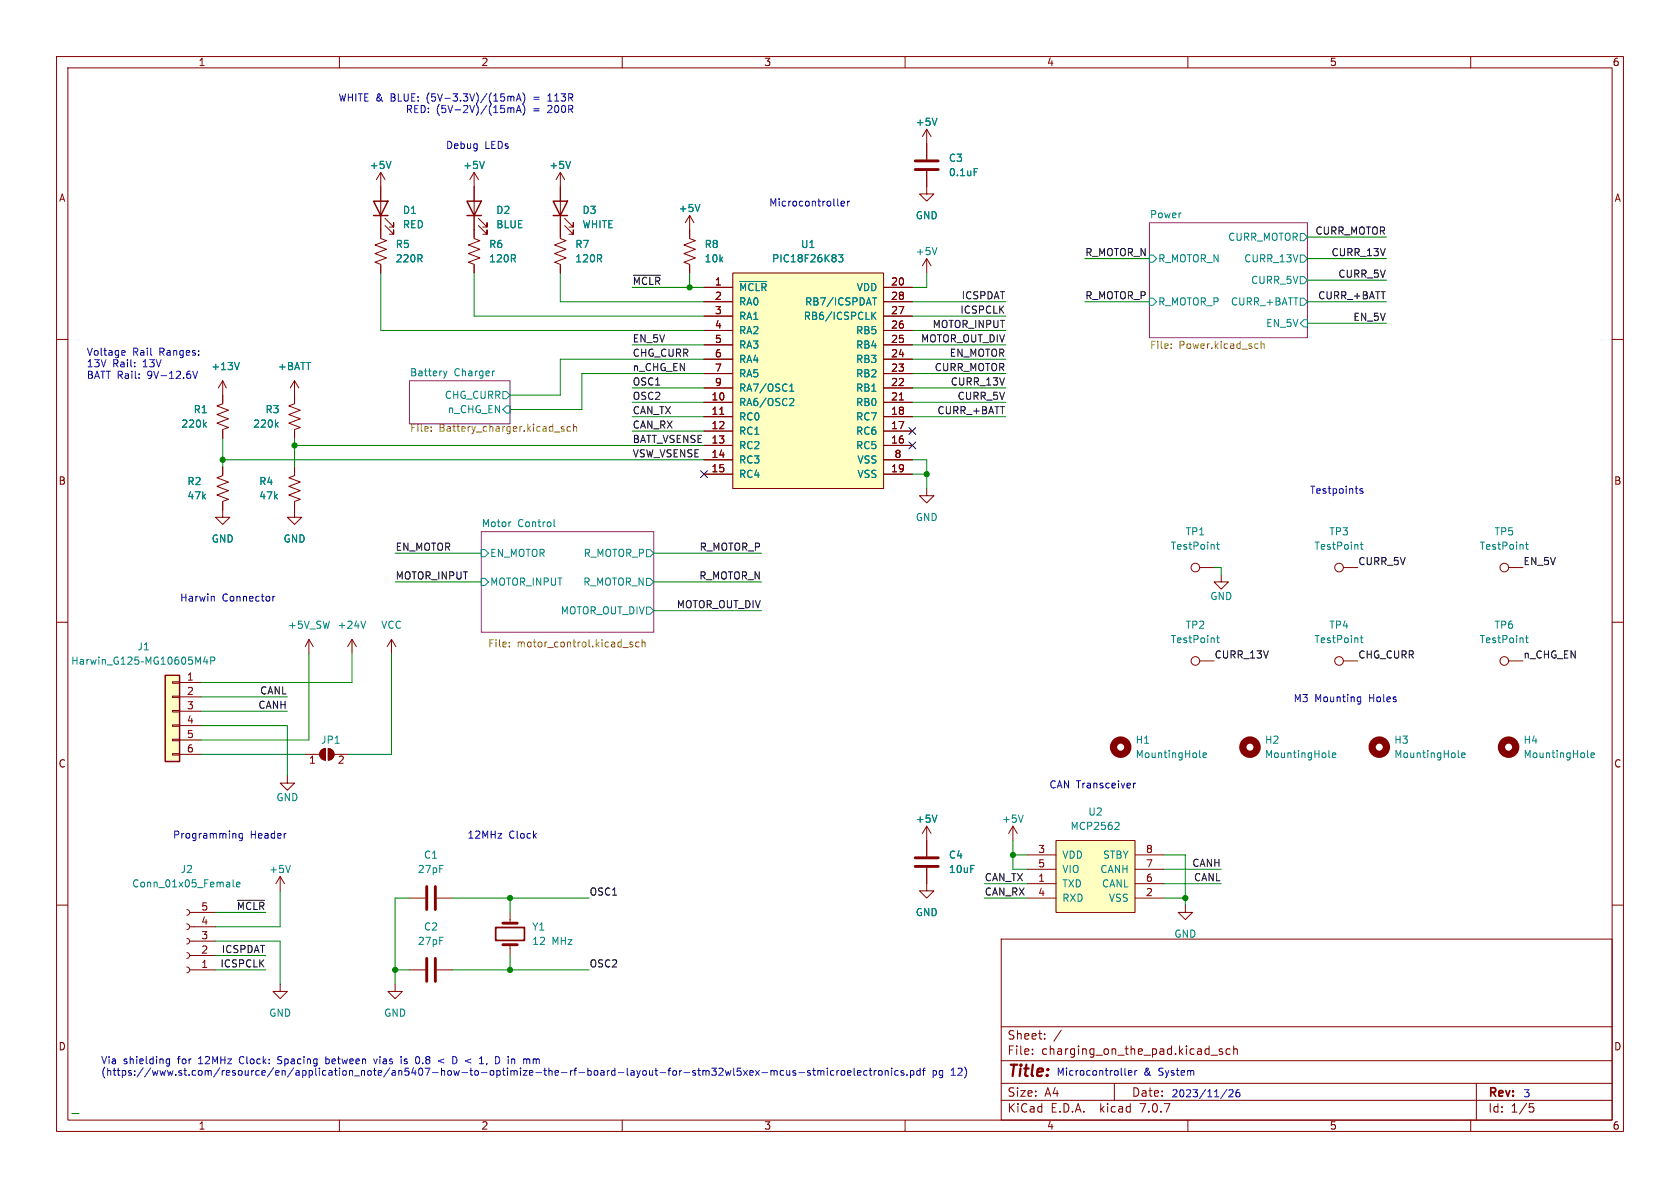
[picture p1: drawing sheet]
<svg xmlns="http://www.w3.org/2000/svg" width="297mm" height="210mm" viewBox="0 0 297 210" stroke-linecap="round" stroke-linejoin="round" font-family="sans-serif">
<g fill="none" stroke="#840000" stroke-width=".18">
<path d="M10 10h277v190h-277zM12 12h273v186h-273zM60 10v2M110 10v2M160 10v2M210 10v2M260 10v2M67.3 30.5v11.7l1 .3-2 .8 2 .8-2 .7 2 .8-2 .8 1 .3v1.6M67.3 30.5l-.8 1.3M67.3 30.5l.8 1.3M68.1 39.9l1.5 1.5v-.8v.8h-.8M68.1 38.6l1.5 1.5v-.7v.7h-.8"/>
<path d="M83.8 30.5v11.7l1 .3-2 .8 2 .8-2 .7 2 .8-2 .8 1 .3v1.6M83.8 30.5l-.7 1.3M83.8 30.5l.8 1.3M84.6 39.9l1.5 1.5v-.8v.8h-.8M84.6 38.6l1.5 1.5v-.7v.7h-.8M99.1 30.5v11.7l1 .3-2.1 .8 2.1 .8-2.1 .7 2.1 .8-2.1 .8 1.1 .3v1.6M99.1 30.5l-.8 1.3M99.1 30.5l.7 1.3M99.8 39.9l1.5 1.5v-.8v.8h-.7M99.8 38.6l1.5 1.5v-.7v.7h-.7M121.9 38.1v4.1l1 .3-2 .8 2 .8-2 .7 2 .8-2 .8 1 .3v1.6M121.9 38.1l-.7 1.3"/>
<path d="M121.9 38.1l.8 1.3M163.8 30.2v4.1h1.3l-1.3 1.3-1.2-1.3h1.2M163.8 22.9v5.3M163.8 22.9l-.7 1.2M163.8 22.9l.8 1.2M10 60h2M124.5 50.8h5M124.5 53.3h5M124.5 58.4h5M124.5 55.9h5M129.5 48.3h26.7v38.1h-26.7zM156.2 50.8h5.1"/>
<path d="M156.2 53.3h5.1M156.2 58.4h5.1M156.2 55.9h5.1M163.8 45.7l-.7 1.3M163.8 45.7v2.6M163.8 45.7l.8 1.3M285 60h2M39.4 67.3v4.1l-1 .4 2 .7-2 .8 2 .7-2 .8 2 .8-1 .3v1.6M39.4 67.3l.6 1.3M39.4 67.3l-.8 1.3M52.1 67.3v4.1l-1 .4 2 .7-2 .8 2 .7-2 .8 2 .8-1 .3v1.6M52.1 67.3l.7 1.3"/>
<path d="M52.1 67.3l-.8 1.3M124.5 71.1h5M124.5 73.7h5M124.5 76.2h5M124.5 78.7h5M124.5 68.6h5M124.5 66h5M124.5 63.5h5M124.5 61h5M127.2 73.2h.8M156.2 71.1h5.1M156.2 73.7h5.1"/>
<path d="M156.2 76.2h5.1M156.2 78.7h5.1M156.2 68.6h5.1M156.2 66h5.1M156.2 63.5h5.1M156.2 61h5.1M159 70.7h.7M39.4 82.6v1.5l-1 .4 2 .7-2 .8 2 .7-2 .8 2 .8-1 .3v2.8h-1.3l1.3 1.3 1.2-1.3h-1.2M52.1 82.6v1.5l-1 .4 2 .7-2 .8 2 .7-2 .8 2 .8-1 .3v2.8h-1.3l1.3 1.3 1.2-1.3h-1.2M124.5 81.3h5M124.5 83.8h5M156.2 81.3h5.1"/>
<path d="M156.2 83.8h5.1M163.8 86.4v1.2h1.3l-1.3 1.3-1.2-1.3h1.2M10 110h2M54.6 113l-.6 1.3M54.6 113v2.6M54.6 113l.8 1.3M62.2 113l-.7 1.3M62.2 113v2.6M62.2 113l.8 1.3M69.2 113l-.7 1.3M69.2 113v2.6M69.2 113l.8 1.3"/>
<path d="M212.1 100.3h2.5M212.1 116.8h2.5M215.9 101.6v1.3h1.3l-1.3 1.2-1.3-1.2h1.3M237.5 100.3h2.5M237.5 116.8h2.5M266.7 100.3h2.5M266.7 116.8h2.5M285 110h2M30.5 133.2h1.2v.3h-1.2zM30.5 130.7h1.2v.2h-1.2zM30.5 128.1h1.2v.3h-1.2zM30.5 125.6h1.2v.3h-1.2z"/>
<path d="M30.5 123.1h1.2v.2h-1.2zM30.5 120.5h1.2v.3h-1.2zM31.7 133.4h3.9M31.7 120.7h3.9M31.7 123.2h3.9M31.7 125.7h3.9M31.7 128.3h3.9M31.7 130.8h3.9M50.8 137.2v1.2h1.3l-1.3 1.3-1.3-1.3h1.3M54 133.4h2.5M56.8 132.6l.7-.3v2.1a1.02 1.02 0 0 1-.9-.7 1.02 1.02 0 0 1 .2-1.1zM58 132.3a1.02 1.02 0 0 1 1.1 1.1 1.02 1.02 0 0 1-1.1 1z"/>
<path d="M59.1 133.4h2.5M10 160h2M49.5 154.9l-.7 1.3M49.5 154.9v2.6M49.5 154.9l.8 1.3M72.4 158.8h2.8M77.2 158.8h2.8M163.8 153.4v4.1h1.3l-1.3 1.3-1.2-1.3h1.2M163.8 146.1v5.3M163.8 146.1l-.7 1.2M163.8 146.1l.8 1.2M179.1 146.1l-.8 1.2"/>
<path d="M179.1 146.1v2.5M179.1 146.1l.7 1.2M181.6 158.8h5.1M181.6 156.2h5.1M181.6 151.1h5.1M181.6 153.7h5.1M186.7 148.6h14v12.7h-14zM200.7 158.8h5M200.7 156.2h5M200.7 151.1h5M200.7 153.7h5M285 160h2"/>
<path d="M33 160.8l.4 .1 .1 .4-.1 .4-.4 .1M33 163.3l.4 .2 .1 .3-.1 .4-.4 .1M33 165.9l.4 .1 .1 .4-.1 .3-.4 .2M33 168.4l.4 .2 .1 .3-.1 .4-.4 .1M33 170.9l.4 .2 .1 .4-.1 .3-.4 .2M33.5 171.5h4.6M33.5 161.3h4.6M33.5 163.8h4.6M33.5 166.4h4.6M33.5 168.9h4.6M49.5 174v1.3h1.3l-1.3 1.2-1.2-1.2h1.2M69.8 174v1.3h1.3l-1.3 1.2-1.2-1.2h1.2"/>
<path d="M72.4 171.5h2.8M77.2 171.5h2.8M90.2 161.3v1.9M90.2 167v1.9M177 166h108v32h-108zM209.5 160v1.3h1.3l-1.3 1.3-1.2-1.3h1.2M60 198v2M110 198v2M160 198v2M177 194.5h108M177 191.5h108M177 187.5h108"/>
<path d="M177 181.5h108M182.5 186.3v.1M182.5 185.5v.1M184.7 183.6v.1M184.7 182.8v.1M187.6 182.1l-1.3 2M197 191.5v3M210 198v2M214.1 186.5h1.1M216.1 185.5l-.4-.1-.2 .2 .1 .2 .5 .2v.3h-.6M217.5 185.5l-.5-.1-.3 .3v.4l.2 .2h.6M218.1 185.5l.2-.1 .4 .1v.9"/>
<path d="M218.1 184.9v1.5M260 198v2M261 191.5v6.5M270.4 195.1h.7M270.5 195.7h.4l.3 .3-.2 .5-.5 .1"/>
<circle cx="211.3" cy="100.3" r=".76"/>
<circle cx="211.3" cy="116.8" r=".76"/>
<circle cx="236.7" cy="116.8" r=".76"/>
<circle cx="236.7" cy="100.3" r=".76"/>
<circle cx="265.9" cy="100.3" r=".76"/>
<circle cx="265.9" cy="116.8" r=".76"/>
</g>
<g fill="#fff" stroke="#fff" stroke-width=".18">
<path d="M203.2 39.4h27.9v20.3h-27.9z"/>
<path d="M85.1 94h30.5v17.8h-30.5z"/>
<path d="M72.4 67.3h17.8v7.6h-17.8z"/>
</g>
<path d="M203.2 39.4h27.9v20.3h-27.9zM72.4 67.3h17.8v7.6h-17.8zM85.1 94h30.5v17.8h-30.5z" fill="none" stroke="#840084" stroke-width=".18"/>
<g fill="none" stroke="#008484" stroke-width=".18">
<path d="M69.1 28.5l-.4 1.3M85.6 28.5l-.4 1.3M100.9 28.5l-.4 1.3M123.7 36.1l-.4 1.3M165.6 20.9l-.4 1.3M172.2 29.8h.6M130.8 49.8h4.7M148.2 45h.8l-.4 .5 .4 .1v.6l-.2 .1-.6-.1M154.1 55.2v1.3M154.2 52.6h.8M154.3 55.7l.6 .8M154.6 52.6v1.3"/>
<path d="M154.9 55.2l-.8 .7M165.6 43.8l-.4 1.2M203.2 45.1h.6l.7 .6-.7 .7h-.6zM203.2 52.7h.6l.7 .6-.7 .7h-.6zM229.9 48.9h.6l.6 .6-.6 .7h-.6zM229.9 45.1h.6l.6 .6-.6 .7h-.6zM229.9 52.7h.6l.6 .6-.6 .7h-.6zM229.9 41.3h.6l.6 .6-.6 .6h-.6zM230.5 56.5h.6v1.3h-.6l-.6-.6zM36.1 75l.4 .5M36.5 74.7l-.5 .4M42.3 64.1l-.4 1.2"/>
<path d="M48.8 75l.4 .5M49.2 74.7l-.5 .4M78.4 65.6l.3 .8M78.7 66.4l-.2 .4M79 65.6l-.3 .8M87.4 65.6h-.2M88.9 69.2h.6l.7 .7-.7 .6h-.6zM89.5 71.8h.7v1.2h-.7l-.6-.6zM139.6 69.2h.7M139.6 68.3l.4-.4v1.3M139.8 70.4l.4 .1 .1 .3-.8 .9h.8M85.1 97.2h.6l.7 .6-.7 .6h-.6z"/>
<path d="M90.2 92.3h.1M98 91.8v1.1l.1 .2M114.3 97.2h.6l.7 .6-.7 .6h-.6zM215.1 96.3h.5M215.3 95.8v1.1l.3 .2M240.5 96.3h.5M240.7 95.8v1.1l.3 .2M269.7 96.3h.5M269.9 95.8v1.1l.3 .2M12.9 116.1v1.3M12.9 116.8h.7M13.6 116.1v1.3"/>
<path d="M14.2 116.6h.5l.1 .8M14.8 116.9h-.5l-.1 .2 .1 .3h.5M15.4 116.6v.8M15.7 116.6l-.3 .2M16 116.6l.3 .8 .2-.6 .3 .6 .2-.8M17.5 116.1v.2M17.5 116.6v.8M18.1 116.7l.2-.1h.3v.8M18.1 116.6v.8M18.9 117.5h1M20.9 116.2a.59 .59 0 0 0-.8 .6 .59 .59 0 0 0 .8 .6v-.5h-.2M21.4 117.4h.7"/>
<path d="M21.4 116.5l.4-.4v1.3M22.6 116.3l.5-.2 .2 .4-.7 .9h.7M24.5 116.1h-.6l-.1 .7 .2-.2 .4 .1 .2 .2-.1 .4-.2 .1-.5-.1M24.9 117h.5M25.8 117.4v-1.3l.4 1 .5-1v1.3M27.9 116.2a.59 .59 0 0 0-.7 .6 .59 .59 0 0 0 .7 .6l.1-.5h-.2M28.5 117.4h.7M28.5 116.5l.3-.4v1.3M29.8 116.3l.2-.2a.68 .68 0 0 1 .4 .7 .68 .68 0 0 1-.4 .6l-.2-.1-.1-.4zM31.5 116.1l-.4 .1a.86 .86 0 0 0 0 1.2l.5-.1v-.4l-.2-.3-.4 .1-.1 .2M32.2 116.3l.2-.2a.68 .68 0 0 1 .5 .7 .68 .68 0 0 1-.5 .6l-.2-.1-.1-.4zM34 116.1h-.6l-.1 .7 .2-.2 .4 .1 .1 .2v.4l-.2 .1-.5-.1"/>
<path d="M34.6 117.4v-1.3l.4 1 .4-1v1.3M36.3 116.1l-.3 .9h.8M36.6 116.6v.8M37.3 116.8h.6l.1-.2-.1-.3-.6-.2v1.3M64.6 109.8l-.4 1.3M85.1 102.2h.6l.7 .7-.7 .6h-.6zM114.3 102.2h.6l.7 .7-.7 .6h-.6zM114.3 107.3h.6l.7 .7-.7 .6h-.6zM215.1 112.8h.5M215.3 112.3v1.1l.3 .2M240.5 112.8h.5M240.7 112.3v1.1l.3 .2"/>
<path d="M269.7 112.8h.5M269.9 112.3v1.1l.3 .2M212.1 133.7l.2 .2M212.7 133.5l.6-.1-.1-.3h-.3l-.2 .2v.6h.5M234.9 133.7l.2 .2M235.5 133.5l.6-.1v-.3h-.4l-.2 .2 .1 .6h.5M257.8 133.7l.2 .2M258.4 133.5l.6-.1-.1-.3h-.3l-.2 .2 .1 .6h.4M280.7 133.7l.1 .2M281.3 133.5l.6-.1-.1-.3h-.4l-.1 .2v.6h.5M41.2 155.5v1.1l.2 .2M41.8 156.4l.6-.2v-.2l-.4-.1-.2 .2 .1 .6h.5"/>
<path d="M51.3 153l-.4 1.2M165.6 144.1l-.4 1.3M180.9 144.1l-.4 1.3M197.3 145.4h.4l.1 .3-.7 .9h.7"/>
</g>
<g fill="none" stroke="#848400" stroke-width=".18">
<path d="M76.2 76.1v.2M76.2 75.5v.1M99.7 75.5l-.3-.1-.2 .2 .1 .2 .4 .1v.3h-.5M100.9 75.5l-.4-.1-.3 .2 .2 .6h.5M101.4 75.5l.2-.1 .3 .1v.8M101.4 75v1.3M207 61.5v.1M207 60.8v.1M222.3 60.8h.1M222.4 61.5l-.1 .1M223 60.3v1.3M223 60.9l.1-.1h.3l.1 .8"/>
<path d="M90 114.2v.2M90 113.6v.1M110.1 114.5h1M111.8 113.6l-.3-.1-.2 .2 .1 .2 .4 .1v.3h-.5M113 113.6l-.4-.1-.2 .2 .1 .6h.5M113.5 113.6l.2-.1 .3 .1 .1 .8M113.5 113.1v1.3"/>
</g>
<g fill="none" stroke="#840000" stroke-width="1.3">
<circle cx="198.1" cy="132.1" r="1.27"/>
<circle cx="221" cy="132.1" r="1.27"/>
<circle cx="243.8" cy="132.1" r="1.27"/>
<circle cx="266.7" cy="132.1" r="1.27"/>
</g>
<path d="M161.8 30h4.1M161.8 28.4h4.1M75.4 156.7v4.1M77 156.7v4.1M161.8 153.2h4.1M161.8 151.6h4.1M75.4 169.4v4.1M77 169.4v4.1M88.9 167h2.5M88.9 163.2h2.5" fill="none" stroke="#840000" stroke-width=".51"/>
<path d="M87.6 164h5.1v2.2h-5.1z" fill="none" stroke="#840000" stroke-width=".3"/>
<path d="M66 35.6h2.6l-1.3 2.5zM66 38.1h2.6M82.5 35.6h2.6l-1.3 2.5zM82.5 38.1h2.6M97.8 35.6h2.5l-1.2 2.5zM97.8 38.1h2.5M29.2 119.4h2.5v15.2h-2.5z" fill="none" stroke="#840000" stroke-width=".25"/>
<g fill="#840000" stroke="#840000" stroke-width=".18">
<path d="M56.8 132.6l.7-.3v2.1a1.02 1.02 0 0 1-.9-.7 1.02 1.02 0 0 1 .2-1.1z"/>
<path d="M58 132.3a1.02 1.02 0 0 1 1.1 1.1 1.02 1.02 0 0 1-1.1 1z"/>
</g>
<g fill="#ffffc2" stroke="#ffffc2" stroke-width=".18">
<path d="M129.5 48.3h26.7v38.1h-26.7z"/>
<path d="M186.7 148.6h14v12.7h-14z"/>
<path d="M29.2 119.4h2.5v15.2h-2.5z"/>
</g>
<path d="M112 48.7h4.8M42 159.2h4.8" fill="none" stroke="#000" stroke-width=".18"/>
<g fill="none" stroke="#0000c2" stroke-width=".18">
<path d="M89.9 17l.4 .2M89.9 19.1l.4 .1M90.3 17.2l.2-.2 .3 .1 .1 .8M90.3 17.2v.7M90.3 19.2v.7M90.3 19.2l.2-.1h.3l.1 .8M91.3 17.9l.4-1.3 .4 1.3M91.3 19.9l.4-1.3 .4 1.3M91.4 17.5h.6M91.4 19.5h.6M92.4 16.4a1.46 1.46 0 0 1 0 1.9M92.4 18.5a1.46 1.46 0 0 1 0 1.9"/>
<path d="M96.8 17.9h.8M97.1 16.8l-.3 .2M148.1 36.2l.2 .2M148.7 36l.6-.1-.1-.3h-.3l-.2 .2 .1 .6h.4M149.8 35.6v.8M150.2 35.6l-.4 .2M21.7 62h.4v.3l-.6 .1M22.1 62.7l-.4 .1M34.1 65.6l.4 1.3 .4-1.3M240.9 86.4h-.3l-.2 .2 .1 .1 .4 .2v.3h-.5M37.7 105.4l.2 .2v.7M48.2 105.4v.9"/>
<path d="M48.6 105.4l-.4 .3M200.4 138.4v.9M200.8 138.4l-.4 .3M240.2 123.2l.4 .1M240.6 123.2v1l-.2 .2-.3 .1M240.6 124h-.4M41.5 147.3l.2 .2v.7M42.9 147.3v1.1l-.3 .2-.3-.1M42.9 147.4l-.4-.1-.2 .3 .1 .5h.5M30 187.2l-.1 1.1M30 187.3l-.4-.1-.2 .2 .1 .6h.5M49.1 188h.2"/>
<path d="M49.3 186.8l-.2 .2 .2 .4M57.6 188h.4M57.6 186.8v1.2M58 187.2l-.4 .1M66.1 187.2l.3 .8 .3-.8M70.9 186.8v.1M71.5 188h.3M71.6 187.2l-.1 .2 .1 .2M73.9 186.8a.79 .79 0 0 1 0 1.2M78.5 187.2l-1 .4 1 .3M80.7 187l.1 .3-.1 .6M86.1 188l-.1 .2"/>
<path d="M94.3 187.3l.3-.1 .2 .2M94.8 187.4v.6M95 187.2l-.2 .2M127.3 188.8l.4 .1 .1 .3-.8 .9h.8M128.2 189.2l.3 .9 .2-.6 .3 .6 .2-.9M129.7 188.8v1.1l.2 .2M131 188.8h-.6l-.1 .6 .2-.1 .4 .1 .1 .1v.5l-.2 .1-.5-.1M131.5 189.2l.6 .9M132.1 189.2l-.6 .9M132.5 189.7l.6-.2v-.2l-.4-.1-.2 .2 .1 .6h.5M133.6 189.2l.6 .9M134.2 189.2l-.6 .9"/>
<path d="M134.7 189.6h1M136.3 189.4l.4-.2 .1 .2M136.3 189.2v.9M136.8 189.4l.2-.2 .3 .1 .1 .8M136.8 189.4v.7M138.5 189.3l-.3-.1-.3 .3 .1 .5h.5M139.1 189.2v.8l.3 .1 .2-.1M139.6 189.2v.9M140.6 189.3l-.3-.1-.1 .2v.2l.4 .1v.3h-.4M141.3 189.6h.9M143.2 189.3l-.3-.1-.1 .2v.2l.4 .1v.3h-.4M143.7 189.2h.5"/>
<path d="M143.9 188.8v1.1l.3 .2M144.6 189.4l.3-.2 .2 .2M144.6 189.2v.9M145.1 189.4l.2-.2 .3 .1 .1 .8M145.1 189.4v.7M146.3 188.8v.1M146.3 189.2v.9M147.4 189.3l-.3-.1-.3 .3 .1 .5h.5M148 189.2v.9M148.3 189.2l-.3 .3M148.8 189.3l.3-.1 .3 .3v.3l-.3 .3-.3-.1-.1-.2zM149.8 189.7l.6-.2v-.2l-.4-.1-.2 .2 .1 .6h.5"/>
<path d="M151 188.8v1.1l.2 .2M151.6 189.7l.6-.2-.1-.2-.3-.1-.2 .2 .1 .6h.4M153.3 189.3l-.4-.1-.2 .3 .1 .5h.5M153.6 189.2h.5M153.8 188.8v1.1l.3 .2M154.6 189.2v.9M154.9 189.2l-.3 .3M155.4 189.3l.3-.1 .2 .3v.3l-.2 .3-.3-.1-.1-.2zM156.5 189.4l.2-.2 .3 .1v.8M156.5 189.2v.9M157.6 188.8v.1M157.6 189.2v.9"/>
<path d="M158.8 189.3l-.4-.1-.2 .3 .1 .5h.5M159.8 189.3l-.3-.1-.2 .2v.2l.5 .1v.3h-.5M160.4 190v.1M161 189.3l.3-.1 .3 .3-.2 .5h-.4M161 189.2v1.3M162.7 189.3l-.4-.1-.2 .3 .1 .5h.5M162.7 188.8v1.3M163.1 189.2h.5M163.6 188.8l-.3 .2v1.1M198.9 189.9l.2 .2M199.5 189.7l.6-.2-.1-.2-.3-.1-.2 .2 .1 .6h.4M200.6 189.2v.9"/>
<path d="M201 189.2l-.4 .3M216.9 192.6l-1.1 1.6M217.3 192.7l.5-.1 .2 .4-.8 .9h.8M219.1 192.6l-.4 .1a.86 .86 0 0 0 0 1.2l.4-.1 .1-.4-.2-.3h-.3l-.2 .3"/>
</g>
<g fill="none" stroke="#008400" stroke-width=".18">
<path d="M67.3 48.3v10.1h57.2M83.8 48.3v7.6h40.7M99.1 48.3v5h25.4M111.8 50.8h12.7M121.9 48.3v2.5M161.3 53.3h16.5M161.3 55.9h16.5M161.3 58.4h16.5M163.8 48.3v2.5h-2.5M191.8 53.3h11.4M191.8 45.7h11.4M231.1 57.2h14"/>
<path d="M231.1 53.3h14M231.1 49.5h14M231.1 45.7h14M231.1 41.9h14M39.4 77.5v5.1M52.1 77.5v5.1M52.1 78.7h72.4M111.8 73.7h12.7M111.8 61h12.7M111.8 71.1h12.7M111.8 68.6h12.7M111.8 76.2h12.7"/>
<path d="M124.5 63.5h-25.4v6.4h-8.9M124.5 66h-21.6v6.4h-12.7M161.3 73.7h16.5M161.3 61h16.5M161.3 63.5h16.5M161.3 71.1h16.5M161.3 66h16.5M161.3 68.6h16.5M39.4 81.3h85.1M69.8 97.8h15.3M115.6 97.8h19M161.3 81.3h2.5v5.1"/>
<path d="M161.3 83.8h2.5M54.6 115.6v15.2h-19M62.2 115.6v5.1h-26.6M69.2 115.6v17.8h-7.6M69.8 102.9h15.3M115.6 102.9h19M115.6 108h19M214.6 100.3h1.3v1.3M35.6 133.4h18.4M35.6 128.3h15.2v8.9M35.6 125.7h15.2M35.6 123.2h15.2"/>
<path d="M49.5 157.5v6.3h-11.4M72.4 158.8h-2.6v15.2M80 158.8h24.1M90.2 158.8v2.5M174 156.2h7.6M174 158.8h7.6M179.1 148.6v5.1h2.5M179.1 151.1h2.5M205.7 156.2h10.2M205.7 153.7h10.2M205.7 151.1h3.8v8.9M205.7 158.8h3.8"/>
<path d="M38.1 161.3h8.9M38.1 171.5h8.9M38.1 166.4h11.4v7.6M38.1 168.9h8.9M69.8 171.5h2.6M80 171.5h24.1M90.2 168.9v2.6M12.7 196.9h1.3"/>
</g>
<path d="M160.7 75.6l1.2 1.2M160.7 78.1l1.2 1.2M161.9 75.6l-1.2 1.2M161.9 78.1l-1.2 1.2M123.9 83.2l1.2 1.2M125.1 83.2l-1.2 1.2" fill="none" stroke="#000084" stroke-width=".18"/>
<g fill="#008400" stroke="#008400" stroke-width=".18">
<circle cx="39.4" cy="81.3" r=".46"/>
<circle cx="52.1" cy="78.7" r=".46"/>
<circle cx="90.2" cy="158.8" r=".46"/>
<circle cx="163.8" cy="83.8" r=".46"/>
<circle cx="179.1" cy="151.1" r=".46"/>
<circle cx="209.5" cy="158.8" r=".46"/>
<circle cx="90.2" cy="171.5" r=".46"/>
<circle cx="69.8" cy="171.5" r=".46"/>
<circle cx="121.9" cy="50.8" r=".46"/>
</g>
<text font-size="2.8" fill="#840000" x="178" y="190.9">Title:</text>
<g font-size="2.1" fill="#840000">
<text x="178" y="184">Sheet:</text>
<text x="178" y="186.7">File:</text>
<text x="184.1" y="186.7">charging_on_the_pad.kicad_sch</text>
<text x="178" y="196.9">KiCad</text>
<text x="178" y="194.1">Size:</text>
<text x="184.7" y="194.1">A4</text>
<text x="185.7" y="196.9">E.D.A.</text>
<text x="194.6" y="196.9">kicad</text>
<text x="200" y="194.1">Date:</text>
<text x="201.8" y="196.9">7.0.7</text>
<text x="263" y="194.3">Rev:</text>
<text x="263" y="196.9">Id:</text>
<text x="267.1" y="196.9">1/5</text>
</g>
<g font-size="1.8" fill="#840000">
<text x="35" y="11.9">1</text>
<text x="85" y="11.9">2</text>
<text x="135" y="11.9">3</text>
<text x="185" y="11.9">4</text>
<text x="235" y="11.9">5</text>
<text x="285" y="11.9">6</text>
<text x="10.3" y="35.9">A</text>
<text x="285.3" y="35.9">A</text>
<text x="126.3" y="50.5">1</text>
<text x="126.3" y="53.1">2</text>
<text x="157.4" y="50.5">20</text>
<text x="157.4" y="53.1">28</text>
<text x="126.3" y="55.6">3</text>
<text x="126.3" y="58.2">4</text>
<text x="157.4" y="58.2">26</text>
<text x="157.4" y="55.6">27</text>
<text x="126.3" y="60.7">5</text>
<text x="126.3" y="63.2">6</text>
<text x="126.3" y="65.8">7</text>
<text x="157.4" y="65.8">23</text>
<text x="157.4" y="63.2">24</text>
<text x="157.4" y="60.7">25</text>
<text x="125.7" y="70.9">10</text>
<text x="126.3" y="68.3">9</text>
<text x="157.4" y="70.9">21</text>
<text x="157.4" y="68.3">22</text>
<text x="125.7" y="73.4">11</text>
<text x="125.7" y="75.9">12</text>
<text x="157.4" y="75.9">17</text>
<text x="157.4" y="73.4">18</text>
<text x="125.7" y="78.5">13</text>
<text x="125.7" y="81">14</text>
<text x="125.7" y="83.6">15</text>
<text x="157.4" y="78.5">16</text>
<text x="157.4" y="83.6">19</text>
<text x="158" y="81">8</text>
<text x="10.3" y="85.9">B</text>
<text x="285.3" y="85.9">B</text>
<text x="32.9" y="120.4">1</text>
<text x="32.9" y="122.9">2</text>
<text x="32.9" y="125.5">3</text>
<text x="32.9" y="128">4</text>
<text x="32.9" y="130.6">5</text>
<text x="10.3" y="135.9">C</text>
<text x="32.9" y="133.1">6</text>
<text x="54.5" y="135.3">1</text>
<text x="59.6" y="135.3">2</text>
<text x="285.3" y="135.9">C</text>
<text x="183.4" y="156">1</text>
<text x="183.4" y="150.9">3</text>
<text x="183.4" y="153.4">5</text>
<text x="202.5" y="156">6</text>
<text x="202.5" y="153.4">7</text>
<text x="202.5" y="150.9">8</text>
<text x="35.5" y="161">5</text>
<text x="183.4" y="158.5">4</text>
<text x="202.5" y="158.5">2</text>
<text x="35.5" y="166.1">3</text>
<text x="35.5" y="163.6">4</text>
<text x="35.5" y="171.2">1</text>
<text x="35.5" y="168.7">2</text>
<text x="10.3" y="185.9">D</text>
<text x="285.3" y="185.9">D</text>
<text x="35" y="199.9">1</text>
<text x="85" y="199.9">2</text>
<text x="135" y="199.9">3</text>
<text x="185" y="199.9">4</text>
<text x="235" y="199.9">5</text>
<text x="285" y="199.9">6</text>
</g>
<g font-size="1.8" fill="#0000c2">
<text x="59.7" y="18">WHITE &amp;</text>
<text x="69.1" y="18">BLUE:</text>
<text x="71.6" y="20.1">RED:</text>
<text x="75.7" y="18">(5V-3.3V)/(15mA)</text>
<text x="77.1" y="20.1">(5V-2V)/(15mA)</text>
<text x="94.4" y="20.1">=</text>
<text x="94.8" y="18">=</text>
<text x="97.1" y="20.1">200R</text>
<text x="97.5" y="18">113R</text>
<text x="78.7" y="26.4">Debug</text>
<text x="85.7" y="26.4">LEDs</text>
<text x="135.9" y="36.6">Microcontroller</text>
<text x="15.2" y="63">Voltage</text>
<text x="15.2" y="65">13V</text>
<text x="19.9" y="65">Rail:</text>
<text x="23.4" y="63">Rail</text>
<text x="25.4" y="65">13V</text>
<text x="28.3" y="63">Ranges:</text>
<text x="15.2" y="67.1">BATT Rail:</text>
<text x="26.2" y="67.1">9V-12.6V</text>
<text x="231.5" y="87.4">Testpoints</text>
<text x="31.7" y="106.4">Harwin</text>
<text x="39.3" y="106.4">Connector</text>
<text x="228.6" y="124.2">M3</text>
<text x="232.4" y="124.2">Mounting</text>
<text x="242.1" y="124.2">Holes</text>
<text x="185.4" y="139.5">CAN Transceiver</text>
<text x="30.5" y="148.3">Programming</text>
<text x="44.2" y="148.3">Header</text>
<text x="82.5" y="148.3">12MHz</text>
<text x="89.9" y="148.3">Clock</text>
<text x="17.8" y="188.2">Via</text>
<text x="17.8" y="190.2">(https://www.st.com/resource/en/application_note/an5407-how-to-optimize-the-rf-board-layout-for-stm32wl5xex-mcus-stmicroelectronics.pdf</text>
<text x="21.8" y="188.2">shielding</text>
<text x="31.6" y="188.2">for</text>
<text x="35.4" y="188.2">12MHz</text>
<text x="42.8" y="188.2">Clock:</text>
<text x="49.8" y="188.2">Spacing</text>
<text x="58.4" y="188.2">between</text>
<text x="67.2" y="188.2">vias</text>
<text x="72.1" y="188.2">is</text>
<text x="74.9" y="188.2">0.8</text>
<text x="79.1" y="188.2">&lt;</text>
<text x="81.9" y="188.2">D &lt;</text>
<text x="87.1" y="188.2">1,</text>
<text x="90.1" y="188.2">D in</text>
<text x="95.4" y="188.2">mm</text>
<text x="164.8" y="190.2">pg</text>
<text x="168.2" y="190.2">12)</text>
<text x="186.7" y="190.2">Microcontroller</text>
<text x="202.2" y="190.2">&amp;</text>
<text x="204.9" y="190.2">System</text>
<text x="207" y="194.1">2023/11/26</text>
<text x="269.2" y="194.1">3</text>
</g>
<g font-size="1.8" fill="#008484">
<text x="161.8" y="22.5">+5V</text>
<text x="167.6" y="28.8">C3</text>
<text x="65.3" y="30.1">+5V</text>
<text x="81.8" y="30.1">+5V</text>
<text x="97" y="30.1">+5V</text>
<text x="167.6" y="31.3">0.1uF</text>
<text x="71.1" y="38">D1</text>
<text x="71.1" y="40.6">RED</text>
<text x="87.6" y="38">D2</text>
<text x="87.6" y="40.6">BLUE</text>
<text x="102.9" y="38">D3</text>
<text x="102.9" y="40.6">WHITE</text>
<text x="119.9" y="37.7">+5V</text>
<text x="161.8" y="39">GND</text>
<text x="203.2" y="38.7">Power</text>
<text x="69.9" y="44">R5</text>
<text x="69.9" y="46.6">220R</text>
<text x="86.4" y="44">R6</text>
<text x="86.4" y="46.6">120R</text>
<text x="101.6" y="44">R7</text>
<text x="101.6" y="46.6">120R</text>
<text x="124.5" y="44">R8</text>
<text x="124.5" y="46.6">10k</text>
<text x="136.4" y="46.6">PIC18F26K83</text>
<text x="141.5" y="44">U1</text>
<text x="161.8" y="45.3">+5V</text>
<text x="204.7" y="46.6">R_MOTOR_N</text>
<text x="217" y="42.8">CURR_MOTOR</text>
<text x="219.9" y="46.6">CURR_13V</text>
<text x="130.6" y="51.7">~{MCLR}</text>
<text x="151.4" y="51.7">VDD</text>
<text x="221.1" y="50.4">CURR_5V</text>
<text x="130.6" y="54.2">RA0</text>
<text x="130.6" y="56.7">RA1</text>
<text x="130.6" y="59.3">RA2</text>
<text x="142" y="56.7">RB6/ICSPCLK</text>
<text x="142.2" y="54.2">RB7/ICSPDAT</text>
<text x="151.2" y="59.3">RB5</text>
<text x="204.7" y="54.2">R_MOTOR_P</text>
<text x="217.5" y="54.2">CURR_+BATT</text>
<text x="223.7" y="58">EN_5V</text>
<text x="37.3" y="65.6">+13V</text>
<text x="49" y="65.6">+BATT</text>
<text x="130.6" y="61.8">RA3</text>
<text x="130.6" y="64.4">RA4</text>
<text x="151.2" y="64.4">RB3</text>
<text x="151.2" y="61.8">RB4</text>
<text x="72.4" y="66.6">Battery</text>
<text x="78.5" y="70.7">CHG_CURR</text>
<text x="80.3" y="66.6">Charger</text>
<text x="130.6" y="72">RA6/OSC2</text>
<text x="130.6" y="66.9">RA5</text>
<text x="130.6" y="69.4">RA7/OSC1</text>
<text x="151.2" y="72">RB0</text>
<text x="151.2" y="69.4">RB1</text>
<text x="151.2" y="66.9">RB2</text>
<text x="32" y="75.8">220k</text>
<text x="34.1" y="73.3">R1</text>
<text x="44.7" y="75.8">220k</text>
<text x="46.8" y="73.3">R3</text>
<text x="79.1" y="73.3">n_CHG_EN</text>
<text x="130.6" y="74.5">RC0</text>
<text x="130.6" y="77.1">RC1</text>
<text x="151.2" y="77.1">RC6</text>
<text x="151.2" y="74.5">RC7</text>
<text x="130.6" y="79.6">RC2</text>
<text x="130.6" y="82.1">RC3</text>
<text x="151.2" y="79.6">RC5</text>
<text x="151.5" y="82.1">VSS</text>
<text x="33" y="86">R2</text>
<text x="33" y="88.5">47k</text>
<text x="45.7" y="86">R4</text>
<text x="45.7" y="88.5">47k</text>
<text x="130.6" y="84.7">RC4</text>
<text x="151.5" y="84.7">VSS</text>
<text x="85.1" y="93.3">Motor</text>
<text x="91.5" y="93.3">Control</text>
<text x="161.8" y="92.3">GND</text>
<text x="209.5" y="94.8">TP1</text>
<text x="234.9" y="94.8">TP3</text>
<text x="264.1" y="94.8">TP5</text>
<text x="37.3" y="96.1">GND</text>
<text x="50" y="96.1">GND</text>
<text x="86.6" y="98.7">EN_MOTOR</text>
<text x="103.1" y="98.7">R_MOTOR_P</text>
<text x="206.9" y="97.4">TestPoint</text>
<text x="232.3" y="97.4">TestPoint</text>
<text x="261.5" y="97.4">TestPoint</text>
<text x="86.6" y="103.7">MOTOR_INPUT</text>
<text x="103" y="103.7">R_MOTOR_N</text>
<text x="213.9" y="106.3">GND</text>
<text x="50.8" y="111.4">+5V_SW</text>
<text x="59.6" y="111.4">+24V</text>
<text x="67.3" y="111.4">VCC</text>
<text x="99" y="108.8">MOTOR_OUT_DIV</text>
<text x="206.9" y="113.9">TestPoint</text>
<text x="209.5" y="111.4">TP2</text>
<text x="232.3" y="113.9">TestPoint</text>
<text x="234.9" y="111.4">TP4</text>
<text x="261.5" y="113.9">TestPoint</text>
<text x="264.1" y="111.4">TP6</text>
<text x="24.2" y="115.2">J1</text>
<text x="56.7" y="131.7">JP1</text>
<text x="200.7" y="131.7">H1</text>
<text x="223.5" y="131.7">H2</text>
<text x="246.4" y="131.7">H3</text>
<text x="269.3" y="131.7">H4</text>
<text x="200.7" y="134.2">MountingHole</text>
<text x="223.5" y="134.2">MountingHole</text>
<text x="246.4" y="134.2">MountingHole</text>
<text x="269.3" y="134.2">MountingHole</text>
<text x="48.8" y="141.8">GND</text>
<text x="161.8" y="145.6">+5V</text>
<text x="177" y="145.6">+5V</text>
<text x="189.2" y="146.9">MCP2562</text>
<text x="192.3" y="144.4">U2</text>
<text x="31.8" y="154.5">J2</text>
<text x="47.5" y="154.5">+5V</text>
<text x="73.8" y="154.5">27pF</text>
<text x="74.9" y="152">C1</text>
<text x="167.6" y="152">C4</text>
<text x="167.6" y="154.5">10uF</text>
<text x="187.7" y="152">VDD</text>
<text x="187.7" y="154.5">VIO</text>
<text x="194.4" y="154.5">CANH</text>
<text x="194.9" y="152">STBY</text>
<text x="23.3" y="157.1">Conn_01x05_Female</text>
<text x="187.7" y="157.1">TXD</text>
<text x="187.7" y="159.6">RXD</text>
<text x="194.7" y="157.1">CANL</text>
<text x="195.9" y="159.6">VSS</text>
<text x="73.8" y="167.2">27pF</text>
<text x="74.9" y="164.7">C2</text>
<text x="94" y="164.7">Y1</text>
<text x="94" y="167.2">12</text>
<text x="97.6" y="167.2">MHz</text>
<text x="161.8" y="162.2">GND</text>
<text x="207.5" y="166">GND</text>
<text x="47.5" y="179.9">GND</text>
<text x="67.8" y="179.9">GND</text>
</g>
<g font-size="1.8">
<text x="232.4" y="41.6">CURR_MOTOR</text>
<text x="191.8" y="45.4">R_MOTOR_N</text>
<text x="235.3" y="45.4">CURR_13V</text>
<text x="111.8" y="50.5">~{MCLR}</text>
<text x="169.9" y="53">ICSPDAT</text>
<text x="191.8" y="53">R_MOTOR_P</text>
<text x="232.9" y="53">CURR_+BATT</text>
<text x="236.5" y="49.2">CURR_5V</text>
<text x="164.8" y="58.1">MOTOR_INPUT</text>
<text x="169.7" y="55.5">ICSPCLK</text>
<text x="239.2" y="56.8">EN_5V</text>
<text x="111.8" y="65.7">n_CHG_EN</text>
<text x="111.8" y="63.2">CHG_CURR</text>
<text x="111.8" y="60.6">EN_5V</text>
<text x="162.7" y="60.6">MOTOR_OUT_DIV</text>
<text x="165.1" y="65.7">CURR_MOTOR</text>
<text x="167.8" y="63.2">EN_MOTOR</text>
<text x="111.8" y="68.2">OSC1</text>
<text x="111.8" y="70.8">OSC2</text>
<text x="168" y="68.2">CURR_13V</text>
<text x="169.2" y="70.8">CURR_5V</text>
<text x="111.8" y="73.3">CAN_TX</text>
<text x="111.8" y="75.9">CAN_RX</text>
<text x="165.6" y="73.3">CURR_+BATT</text>
<text x="111.8" y="78.4">BATT_VSENSE</text>
<text x="111.8" y="80.9">VSW_VSENSE</text>
<text x="69.8" y="97.4">EN_MOTOR</text>
<text x="123.6" y="97.4">R_MOTOR_P</text>
<text x="240" y="100">CURR_5V</text>
<text x="269.2" y="100">EN_5V</text>
<text x="69.8" y="102.5">MOTOR_INPUT</text>
<text x="119.5" y="107.6">MOTOR_OUT_DIV</text>
<text x="123.5" y="102.5">R_MOTOR_N</text>
<text x="214.6" y="116.5">CURR_13V</text>
<text x="240" y="116.5">CHG_CURR</text>
<text x="269.2" y="116.5">n_CHG_EN</text>
<text x="45.6" y="125.4">CANH</text>
<text x="45.9" y="122.8">CANL</text>
<text x="174" y="155.9">CAN_TX</text>
<text x="210.7" y="153.3">CANH</text>
<text x="211" y="155.9">CANL</text>
<text x="41.8" y="160.9">~{MCLR}</text>
<text x="104.1" y="158.4">OSC1</text>
<text x="174" y="158.4">CAN_RX</text>
<text x="38.9" y="171.1">ICSPCLK</text>
<text x="39.1" y="168.6">ICSPDAT</text>
<text x="104.1" y="171.1">OSC2</text>
</g>
<g font-size="1.8" fill="#848400">
<text x="203.2" y="62">File:</text>
<text x="208.4" y="62">Power.kicad_sch</text>
<text x="72.4" y="76.7">File:</text>
<text x="77.6" y="76.7">Battery_charger.kicad_sch</text>
<text x="86.2" y="114.8">File:</text>
<text x="91.4" y="114.8">motor_control.kicad_sch</text>
</g>
</svg>
